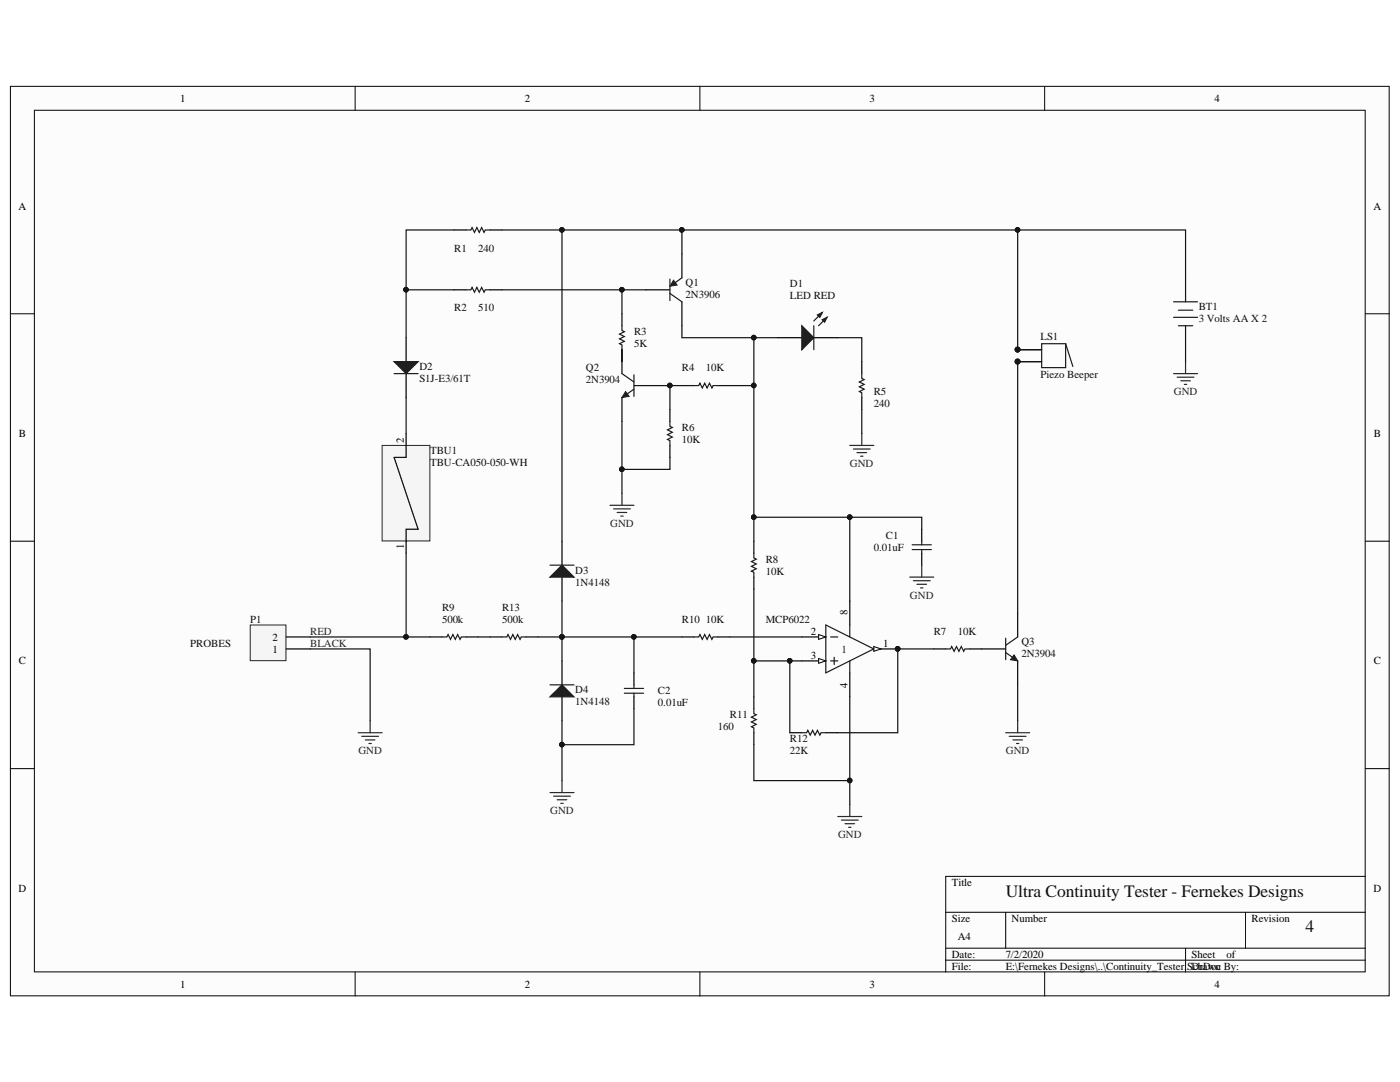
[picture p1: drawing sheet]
<svg xmlns="http://www.w3.org/2000/svg" width="279mm" height="216mm" viewBox="0 0 279 216" stroke-linecap="round" stroke-linejoin="round" font-family="sans-serif">
<g fill="#fcfcfc" stroke="#000" stroke-width=".2">
<path d="M2.1 17.2h275.1v181.5h-275.1z"/>
<path d="M6.9 22h265.6v171.9h-265.6z"/>
</g>
<g fill="none" stroke="#000" stroke-width=".2">
<path d="M70.9 17.2v4.8M139.7 17.2v4.8M208.5 17.2v4.8M2.1 62.6h4.8M272.5 62.6h4.8M2.1 108h4.8M272.5 108h4.8M2.1 153.4h4.8M272.5 153.4h4.8M272.5 174.9h-83.8v19.1M70.9 194v4.8M139.7 194v4.8"/>
<path d="M188.7 182h83.8M188.7 189.2h83.8M188.7 191.6h83.8M200.7 182v7.2M208.5 194v4.8M236.6 189.2v4.8M248.6 182v7.2"/>
</g>
<path d="M195.9 129.5h4.8M203.1 122.3v4.8M203.1 131.9v4.8" fill="none" stroke="#000" stroke-width=".24"/>
<path d="M200.7 130.2l2.4 1.7M200.7 127.3v4.3M203.1 127.1l-2.4 1.7" fill="none" stroke="#1c1c1c" stroke-width=".24"/>
<path d="M202.4 130.7l.7 1.2-1.4-.3z" fill="#1c1c1c"/>
<path d="M202.4 130.7l.7 1.2-1.4-.3z" fill="none" stroke="#1c1c1c" stroke-width=".2"/>
<path d="M128.9 57.8h4.8M136.1 50.7v4.7M136.1 60.2v4.8" fill="none" stroke="#000" stroke-width=".24"/>
<path d="M133.7 55.7v4.3M133.7 58.5l2.4 1.7M136.1 55.4l-1.7 1.2" fill="none" stroke="#1c1c1c" stroke-width=".24"/>
<path d="M134.4 55.9l.7 1-1.4 .2z" fill="#1c1c1c"/>
<path d="M134.4 55.9l.7 1-1.4 .2z" fill="none" stroke="#1c1c1c" stroke-width=".2"/>
<path d="M90.6 45.9h2.4M90.6 57.8h2.4M97.8 45.9h2.4M97.8 57.8h2.4M124.1 62.6v2.4M124.1 69.8v4.8M124.1 79.3v4.8M126.5 76.9h4.8M136.1 76.9h2.4M143.3 76.9h2.4M133.7 81.7v2.4M133.7 88.9v2.4" fill="none" stroke="#000" stroke-width=".24"/>
<path d="M93 45.9h1l.2-.5 .5 1 .5-1 .4 1 .5-1 .5 1 .2-.5h1M93 57.8h1l.2-.4 .5 .9 .5-.9 .4 .9 .5-.9 .5 .9 .2-.5h1M124.1 65v1l.5 .2-1 .5 1 .4-1 .5 1 .5-1 .5 .5 .2v1M124.1 74.6l2.4 1.6M126.5 77.7l-2.4 1.6M126.5 74.8v4.3M138.5 76.9h.9l.3-.4 .5 .9 .4-.9 .5 .9 .5-.9 .5 .9 .2-.5h1M133.7 84.1v1l.5 .2-1 .5 1 .5-1 .4 1 .5-1 .5 .5 .2v1" fill="none" stroke="#1c1c1c" stroke-width=".24"/>
<path d="M124.8 78.1l.8 1-1.5 .2z" fill="#1c1c1c"/>
<path d="M124.8 78.1l.8 1-1.5 .2z" fill="none" stroke="#1c1c1c" stroke-width=".2"/>
<path d="M112.2 108v4.8M112.2 115.2v4.7" fill="none" stroke="#000" stroke-width=".24"/>
<path d="M109.8 115.2l2.4-2.4 2.4 2.4z" fill="#1c1c1c"/>
<path d="M109.8 115.2l2.4-2.4 2.4 2.4zM109.8 112.8h4.8" fill="none" stroke="#1c1c1c" stroke-width=".24"/>
<path d="M112.2 131.9v4.8M112.2 139v4.8" fill="none" stroke="#000" stroke-width=".24"/>
<path d="M109.8 139l2.4-2.3 2.4 2.3z" fill="#1c1c1c"/>
<path d="M109.8 139l2.4-2.3 2.4 2.3zM109.8 136.7h4.8" fill="none" stroke="#1c1c1c" stroke-width=".24"/>
<path d="M81 67.4v4.8M81 74.6v4.7" fill="none" stroke="#000" stroke-width=".24"/>
<path d="M78.7 72.2h4.7l-2.4 2.4z" fill="#1c1c1c"/>
<path d="M78.7 72.2h4.7l-2.4 2.4zM78.7 74.6h4.7M150.4 110.4v.9l.5 .3-.9 .5 .9 .4-.9 .5 .9 .5-.9 .5 .4 .2v1M88.2 127.1h1l.2-.5 .5 1 .5-1 .5 1 .4-1 .5 1 .3-.5h.9M138.5 127.1h.9l.3-.5 .5 1 .4-1 .5 1 .5-1 .5 1 .2-.5h1M188.7 129.5h1l.2-.5 .5 1 .5-1 .5 1 .5-1 .4 1 .3-.5h.9M150.4 141.4v1l.5 .2-.9 .5 .9 .5-.9 .5 .9 .4-.9 .5 .4 .3v.9" fill="none" stroke="#1c1c1c" stroke-width=".24"/>
<path d="M150.4 108v2.4M150.4 115.2v2.3M169.6 119.9v4.8M85.8 127.1h2.4M93 127.1h2.4M136.1 127.1h2.4M143.3 127.1h2.4M150.4 139v2.4M174.4 129.5h4.8M186.3 129.5h2.4M193.5 129.5h2.4M150.4 146.2v2.4" fill="none" stroke="#000" stroke-width=".24"/>
<g fill="none" stroke="#262626" stroke-width=".24">
<path d="M124.1 98.4v2.4M121.7 100.8h4.8M122.4 101.5h3.4M123.2 102.3h1.9M123.9 103h.5M109.8 158.1h4.8M110.5 158.9h3.3M111.2 159.6h1.9M112.2 155.8v2.3M200.7 146.2h4.8M201.4 146.9h3.4M202.1 147.6h2"/>
<path d="M202.9 148.4h.4M203.1 143.8v2.4M111.9 160.3h.5"/>
</g>
<path d="M174.4 129l1.4 .5-1.4 .5z" fill="#fcfcfc"/>
<path d="M174.4 129l1.4 .5-1.4 .5z" fill="none" stroke="#000" stroke-width=".2"/>
<circle cx="179.1" cy="129.5" r=".46" fill="#0e0e0e" stroke="#0e0e0e" stroke-width=".2"/>
<path d="M160 131.9h4.8M169.6 134.3v4.7" fill="none" stroke="#000" stroke-width=".24"/>
<path d="M163.4 131.4l1.4 .5-1.4 .5z" fill="#fcfcfc"/>
<path d="M163.4 131.4l1.4 .5-1.4 .5z" fill="none" stroke="#000" stroke-width=".2"/>
<path d="M160 127.1h4.8" fill="none" stroke="#000" stroke-width=".24"/>
<path d="M163.4 126.6l1.4 .5-1.4 .5z" fill="#fcfcfc"/>
<path d="M163.4 126.6l1.4 .5-1.4 .5z" fill="none" stroke="#000" stroke-width=".2"/>
<g fill="none" stroke="#1c1c1c" stroke-width=".24">
<path d="M182 109.7h3.9M182 108.7h3.9M184 108v.7M184 109.7v.7M124.6 137.4h3.8M124.6 138.3h3.8M126.5 136.7v.7M126.5 138.3v.7M164.8 124.7l9.6 4.8-9.6 4.8zM165.8 131.9h1.4M165.8 127.1h1.4M166.5 131.2v1.4"/>
<path d="M169.6 124.7v2.4M169.6 131.9v2.4M160 146.2h1l.2-.5 .5 1 .5-1 .5 1 .4-1 .5 1 .3-.5h.9"/>
</g>
<circle cx="179.1" cy="129.5" r=".46" fill="#0e0e0e" stroke="#0e0e0e" stroke-width=".2"/>
<path d="M167.2 162.9h4.8M167.9 163.6h3.4M168.6 164.4h2M169.4 165.1h.4M169.6 160.5v2.4" fill="none" stroke="#262626" stroke-width=".24"/>
<path d="M155.2 67.4h4.8M162.4 67.4h4.8M184 105.6v2.4M184 110.4v2.4M126.5 134.3v2.4M126.5 139v2.4M157.6 146.2h2.4M164.8 146.2h2.4" fill="none" stroke="#000" stroke-width=".24"/>
<path d="M160 65l2.4 2.4-2.4 2.4z" fill="#1c1c1c"/>
<path d="M160 65l2.4 2.4-2.4 2.4zM164.1 62.4l-1.7 1.6M165 63.3l-1.6 1.7" fill="none" stroke="#1c1c1c" stroke-width=".24"/>
<path d="M164.1 63.8l.9-.5-.4 1z" fill="#1c1c1c"/>
<path d="M164.1 63.8l.9-.5-.4 1z" fill="none" stroke="#1c1c1c" stroke-width=".24"/>
<path d="M163.1 62.8l1-.4-.5 .9z" fill="#1c1c1c"/>
<path d="M162.4 65v4.8M163.1 62.8l1-.4-.5 .9zM172 74.6v.9l.5 .2-1 .5 1 .5-1 .5 1 .5-1 .4 .5 .3v.9M207.9 68.6h4.8v4.8h-4.8zM212.7 68.6l1.4 4.5M234.2 63.3h4.8M234.2 60.2h4.8M235.2 61.9h2.8M235.2 65h2.8" fill="none" stroke="#1c1c1c" stroke-width=".24"/>
<path d="M236.6 55.4v4.8M172 72.2v2.4M172 79.3v2.4M203.1 69.8h4.8M203.1 72.2h4.8M236.6 65v4.8" fill="none" stroke="#000" stroke-width=".24"/>
<g fill="none" stroke="#262626" stroke-width=".24">
<path d="M234.2 74.6h4.8M234.9 75.3h3.4M235.6 76h2M236.4 76.7h.4M236.6 72.2v2.4M169.6 88.9h4.8M170.3 89.6h3.4M171 90.3h1.9M171.7 91h.5M172 86.5v2.4M181.6 115.2h4.7M182.3 115.9h3.3"/>
<path d="M183 116.6h1.9M183.7 117.3h.5M184 112.8v2.4"/>
</g>
<g fill="#0e0e0e" stroke="#0e0e0e" stroke-width=".2">
<circle cx="203.1" cy="69.8" r=".46"/>
<circle cx="203.1" cy="72.1" r=".46"/>
</g>
<path d="M76.3 88.9h9.5v19h-9.5z" fill="#f5f5f5" stroke="#262626" stroke-width=".2"/>
<path d="M81 86.5v4.8h-2.3l4.7 14.3h-2.4v4.8" fill="none" stroke="#000" stroke-width=".24"/>
<path d="M49.9 124.7h7.2v7.1h-7.2z" fill="#f5f5f5" stroke="#262626" stroke-width=".2"/>
<path d="M57.1 129.5h4.8M57.1 127.1h4.8M97.8 127.1h2.4M105 127.1h2.4" fill="none" stroke="#000" stroke-width=".24"/>
<path d="M71.5 146.2h4.8M72.2 146.9h3.3M72.9 147.6h1.9M73.6 148.4h.5M73.9 143.8v2.4" fill="none" stroke="#262626" stroke-width=".24"/>
<path d="M100.2 127.1h1l.2-.5 .5 1 .4-1 .5 1 .5-1 .5 1 .2-.5h1" fill="none" stroke="#1c1c1c" stroke-width=".24"/>
<g fill="none" stroke="#0e0e0e" stroke-width=".24">
<path d="M81 57.8h9.6M90.6 45.9h-9.6v21.5M100.2 57.8h28.7M100.2 45.9h12M124.1 57.8v4.8M136.1 45.9v4.8M203.1 45.9v23.9M236.6 55.4v-9.5h-124.4v62.1M81 79.3v7.2M124.1 69.8v2.4M131.3 76.9h2.4M136.1 76.9h-2.4v4.8"/>
<path d="M136.1 65v2.4h14.3v35.8h33.6v2.4M145.7 76.9h4.7M150.4 67.4h4.8M167.2 67.4h4.8v4.8M203.1 72.2v50.1M236.6 69.8v2.4M124.1 84.1v9.6h9.6v-2.4M124.1 93.7v4.7M172 81.7v4.8M81 110.4v16.7M112.2 119.9v7.2h-4.8M150.4 117.5v21.5"/>
<path d="M150.4 103.2v4.8M169.6 103.2v16.7M61.9 129.5h12v14.3M61.9 127.1h23.9M95.4 127.1h2.4M126.5 127.1v7.2M136.1 127.1h-23.9v4.8M145.7 127.1h14.3M150.4 131.9h9.6M157.6 131.9v14.3M169.6 139v16.8h-19.2v-7.2M186.3 129.5h-7.1v16.7h-12"/>
<path d="M203.1 136.7v7.1M112.2 143.8v4.8M126.5 141.4v7.2h-14.3v7.2M169.6 155.8v4.7"/>
</g>
<g fill="#0e0e0e" stroke="#0e0e0e" stroke-width=".2">
<circle cx="150.4" cy="76.9" r=".46"/>
<circle cx="133.7" cy="76.9" r=".46"/>
<circle cx="124.1" cy="93.6" r=".46"/>
<circle cx="124.1" cy="57.8" r=".46"/>
<circle cx="81" cy="57.8" r=".46"/>
<circle cx="157.6" cy="131.9" r=".46"/>
<circle cx="179.1" cy="129.5" r=".46"/>
<circle cx="150.4" cy="67.4" r=".46"/>
<circle cx="169.6" cy="155.7" r=".46"/>
<circle cx="112.1" cy="127.1" r=".46"/>
<circle cx="112.1" cy="45.9" r=".46"/>
<circle cx="136.1" cy="45.9" r=".46"/>
<circle cx="112.1" cy="148.6" r=".46"/>
<circle cx="126.5" cy="127.1" r=".46"/>
<circle cx="150.4" cy="131.9" r=".46"/>
<circle cx="81" cy="127.1" r=".46"/>
<circle cx="203.1" cy="72.1" r=".46"/>
<circle cx="203.1" cy="45.9" r=".46"/>
<circle cx="203.1" cy="69.8" r=".46"/>
<circle cx="150.4" cy="103.2" r=".46"/>
<circle cx="169.6" cy="103.2" r=".46"/>
</g>
<g font-size="3.5" fill="#0e0e0e">
<text x="200.7" y="178.9">Ultra Continuity Tester - Fernekes Designs</text>
<text x="260.5" y="186.1">4</text>
</g>
<g font-size="2.2">
<text x="35.9" y="20.4">1</text>
<text x="104.7" y="20.4">2</text>
<text x="173.5" y="20.4">3</text>
<text x="242.4" y="20.4">4</text>
<text x="3.7" y="41.8">A</text>
<text x="274.1" y="41.8">A</text>
<text x="3.8" y="87.2">B</text>
<text x="80.6" y="88.4" transform="rotate(-90 80.6 88.4)">2</text>
<text x="274.2" y="87.2">B</text>
<text x="80.6" y="109.6" transform="rotate(-90 80.6 109.6)">1</text>
<text x="169.1" y="122.8" transform="rotate(-90 169.1 122.8)">8</text>
<text x="54.4" y="130.2">1</text>
<text x="54.4" y="127.8">2</text>
<text x="161.8" y="131.4">3</text>
<text x="161.8" y="126.6">2</text>
<text x="176.3" y="129">1</text>
<text x="3.8" y="132.6">C</text>
<text x="169.1" y="137.2" transform="rotate(-90 169.1 137.2)">4</text>
<text x="274.2" y="132.6">C</text>
<text x="3.7" y="178">D</text>
<text x="189.9" y="176.8">Title</text>
<text x="274.1" y="178">D</text>
<text x="189.9" y="183.9">Size</text>
<text x="201.9" y="183.9">Number</text>
<text x="249.8" y="183.9">Revision</text>
<text x="189.9" y="191.1">Date:</text>
<text x="191.1" y="187.5">A4</text>
<text x="200.7" y="191.1">7/2/2020</text>
<text x="237.8" y="191.1">Sheet</text>
<text x="244.8" y="191.1">of</text>
<text x="35.9" y="197.1">1</text>
<text x="104.7" y="197.1">2</text>
<text x="173.5" y="197.1">3</text>
<text x="189.9" y="193.5">File:</text>
<text x="200.7" y="193.5">E:\Fernekes Designs\..\Continuity_Tester.SchDoc</text>
<text x="237.8" y="193.5">Drawn By:</text>
<text x="242.4" y="197.1">4</text>
</g>
<g font-size="2.2" fill="#0e0e0e">
<text x="90.6" y="50.2">R1</text>
<text x="95.4" y="50.2">240</text>
<text x="136.8" y="57.1">Q1</text>
<text x="136.8" y="59.5">2N3906</text>
<text x="157.6" y="57.4">D1</text>
<text x="157.6" y="59.7">LED RED</text>
<text x="90.6" y="62.1">R2</text>
<text x="95.4" y="62.1">510</text>
<text x="239.2" y="61.9">BT1</text>
<text x="239.2" y="64.3">3 Volts AA X 2</text>
<text x="126.5" y="69.3">5K</text>
<text x="126.5" y="66.9">R3</text>
<text x="207.6" y="67.9">LS1</text>
<text x="83.7" y="73.8">D2</text>
<text x="83.7" y="76.2">S1J-E3/61T</text>
<text x="116.9" y="74.1">Q2</text>
<text x="116.9" y="76.5">2N3904</text>
<text x="136.1" y="74.1">R4</text>
<text x="140.9" y="74.1">10K</text>
<text x="207.6" y="75.5">Piezo Beeper</text>
<text x="174.4" y="81.2">240</text>
<text x="174.4" y="78.9">R5</text>
<text x="136.1" y="88.4">10K</text>
<text x="136.1" y="86">R6</text>
<text x="85.9" y="90.6">TBU1</text>
<text x="85.9" y="93">TBU-CA050-050-WH</text>
<text x="176.8" y="107.5">C1</text>
<text x="152.8" y="112.3">R8</text>
<text x="174.4" y="109.9">0.01uF</text>
<text x="114.8" y="114.5">D3</text>
<text x="114.8" y="116.8">1N4148</text>
<text x="152.8" y="114.7">10K</text>
<text x="50" y="124.2">P1</text>
<text x="88.2" y="124.2">500k</text>
<text x="88.2" y="121.8">R9</text>
<text x="100.2" y="124.2">500k</text>
<text x="100.2" y="121.8">R13</text>
<text x="136.1" y="124.2">R10</text>
<text x="140.9" y="124.2">10K</text>
<text x="152.8" y="124.2">MCP6022</text>
<text x="38" y="129">PROBES</text>
<text x="186.4" y="126.6">R7</text>
<text x="191.1" y="126.6">10K</text>
<text x="203.8" y="128.8">Q3</text>
<text x="203.8" y="131.2">2N3904</text>
<text x="114.8" y="138.3">D4</text>
<text x="114.8" y="140.7">1N4148</text>
<text x="131.3" y="141">0.01uF</text>
<text x="131.3" y="138.6">C2</text>
<text x="145.7" y="143.3">R11</text>
<text x="143.3" y="145.8">160</text>
<text x="157.6" y="148.1">R12</text>
<text x="157.6" y="150.5">22K</text>
</g>
<g font-size="2.2" fill="#262626">
<text x="234.3" y="78.9">GND</text>
<text x="169.6" y="93.2">GND</text>
<text x="121.8" y="105.2">GND</text>
<text x="181.6" y="119.5">GND</text>
<text x="61.9" y="126.6">RED</text>
<text x="61.9" y="129">BLACK</text>
<text x="71.5" y="150.5">GND</text>
<text x="200.7" y="150.5">GND</text>
<text x="109.8" y="162.5">GND</text>
<text x="167.3" y="167.2">GND</text>
</g>
<text font-size="2.2" fill="#1c1c1c" x="167.9" y="130.2">1</text>
</svg>
